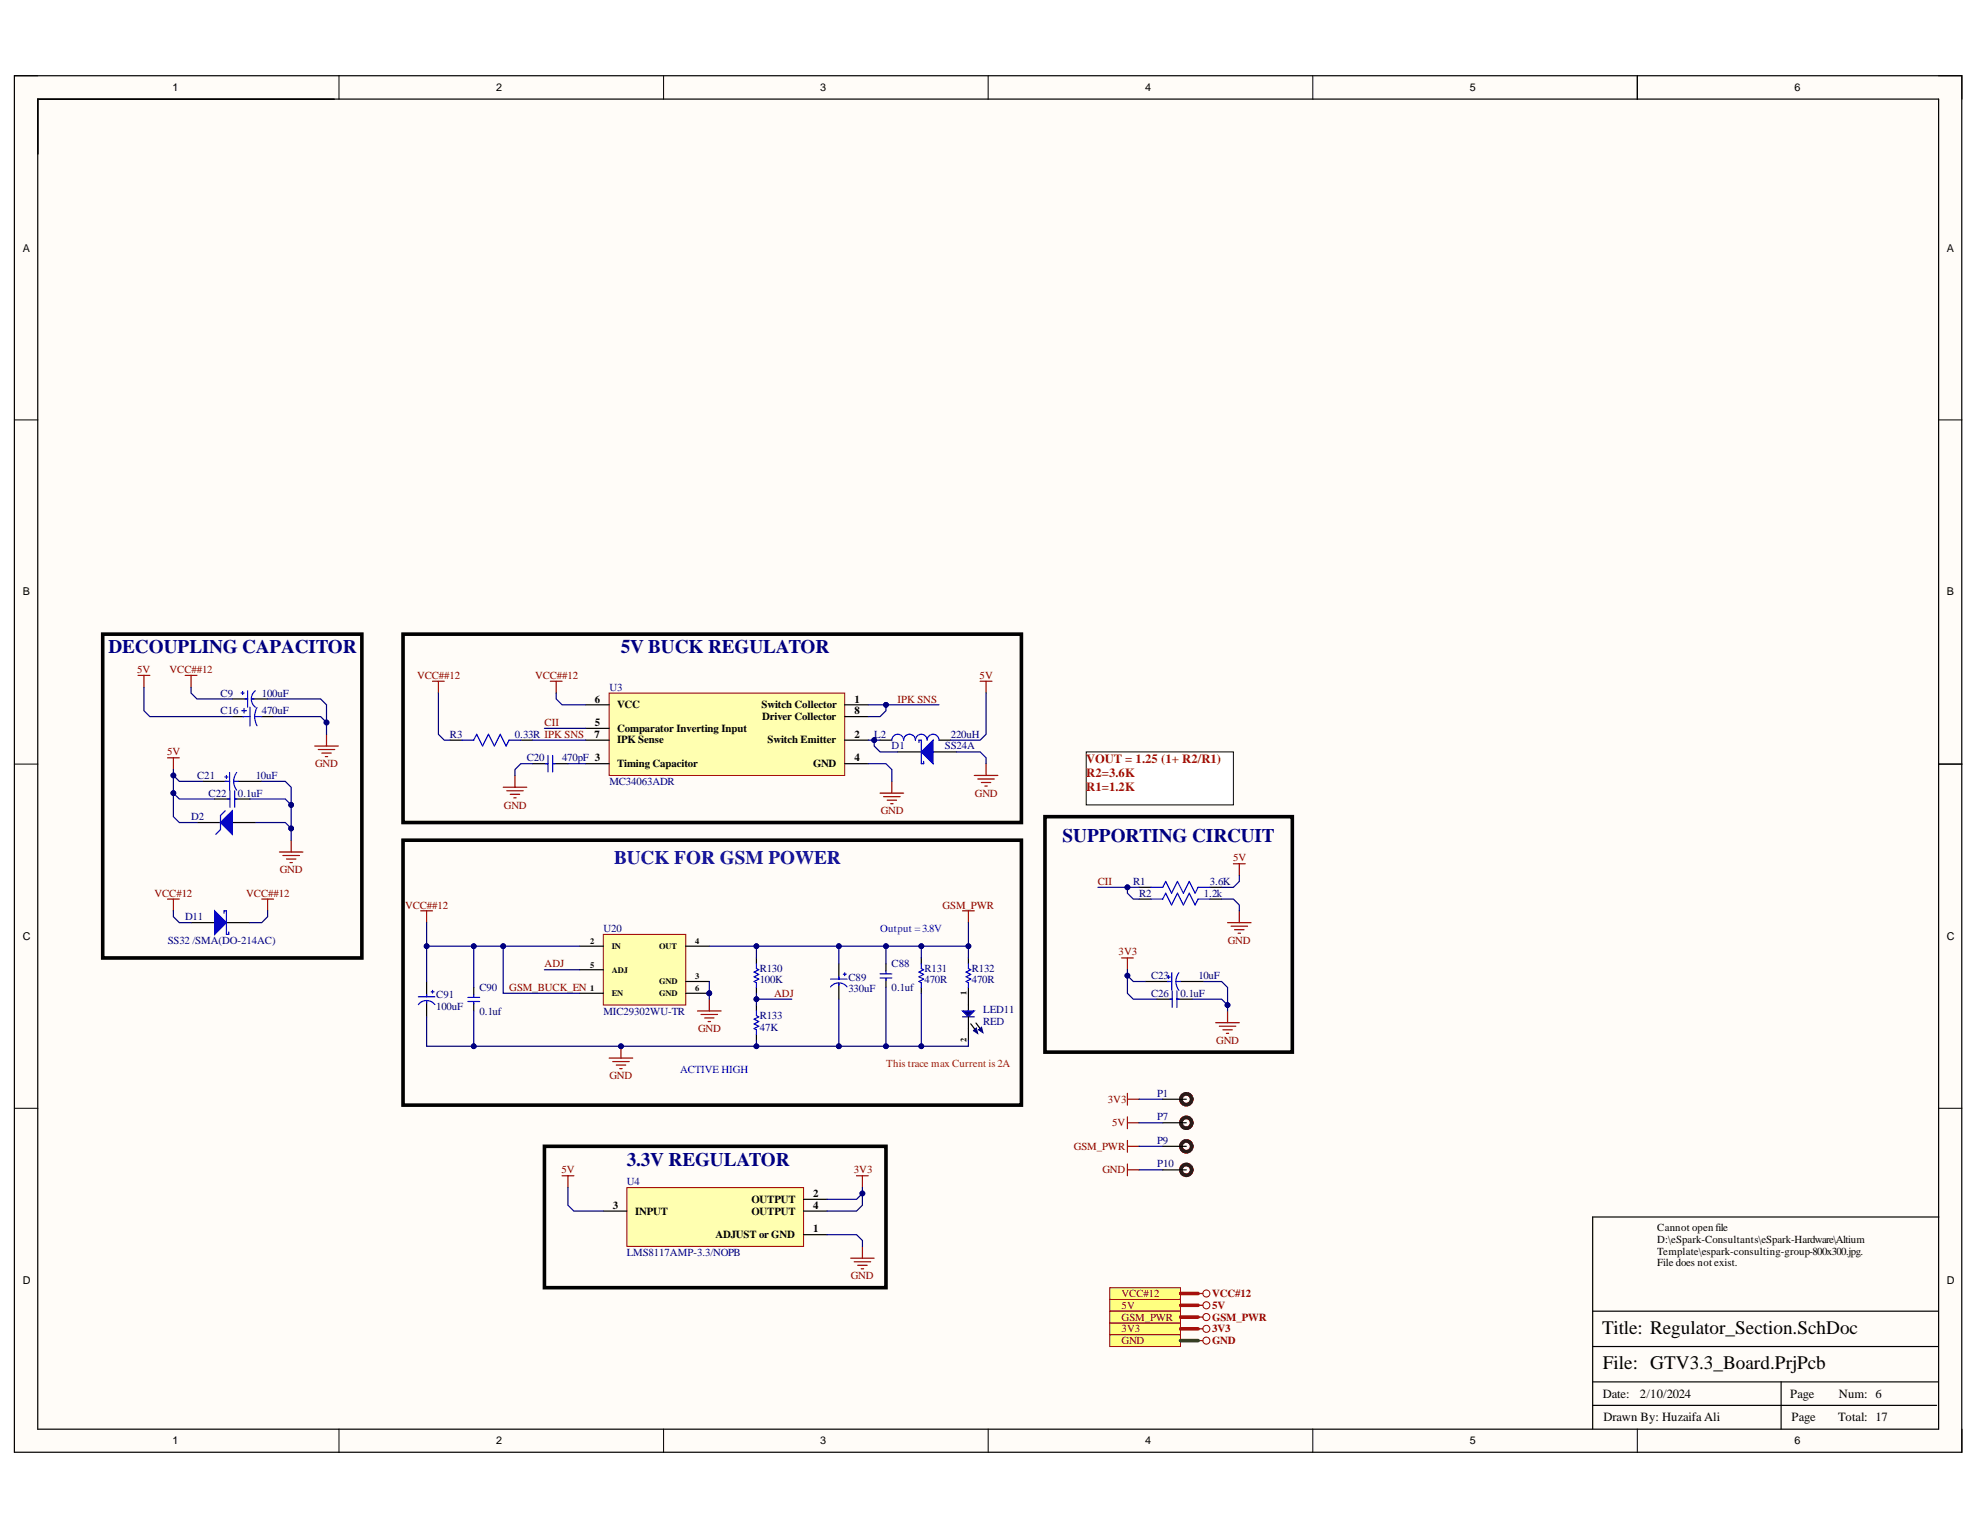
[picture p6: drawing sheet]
<svg xmlns="http://www.w3.org/2000/svg" width="279mm" height="216mm" viewBox="0 0 279 216" stroke-linecap="round" stroke-linejoin="round" font-family="sans-serif">
<g fill="#fffcf8">
<path d="M2 10.7h274.8v194.3h-274.8z" fill-rule="evenodd"/>
<path d="M5.4 14h268.1v187.6h-268.1z" fill-rule="evenodd"/>
</g>
<g fill="none" stroke="#000" stroke-width=".14">
<path d="M2 10.7h3.4M47.8 10.7v3.3M93.6 10.7v3.3M139.4 10.7v3.3M185.2 10.7v3.3M231 10.7v3.3M273.5 10.7h3.3v3.3M2 59.3h3.4M273.5 59.3h3.3M2 107.8h3.4M273.5 107.8h3.3M2 156.4h3.4"/>
<path d="M273.5 156.4h3.3M47.8 201.6v3.4M93.6 201.6v3.4M139.4 201.6v3.4M185.2 201.6v3.4M231 201.6v3.4M276.8 201.6v3.4"/>
</g>
<path d="M2 10.7h274.8v194.2h-274.8zM5.3 14h268.3v187.7h-268.3zM5.3 14h41.9M231 10.7v3.3M273.6 107.8h3.2M273.6 171.7h-48.9v29.9M224.7 198.3h48.6M224.7 195h48.7M224.7 190h48.7M224.7 185h48.7M251.3 195v6.6" fill="none" stroke="#000" stroke-width=".17"/>
<path d="M88.5 167.6h24.9v8.3h-24.9z" fill-rule="evenodd" fill="#ffffb0"/>
<path d="M88.5 167.6h24.9v8.3h-24.9z" fill="none" stroke="#800000" stroke-width=".14"/>
<path d="M27.8 116.1h3.3M32.8 116.1h3.3M85.1 170.9h3.4M113.4 169.2h3.3M113.4 170.9h3.3M113.4 174.2h3.3" fill="none" stroke="#000" stroke-width=".17"/>
<path d="M23.6 106.9h1.7M24.5 106.9v1.7M120 177.5h3.4M120.5 178.1h2.4M120.9 165.9h1.6M121 178.5h1.4M121.5 179h.4M121.7 165.9v1.7M121.7 175.9v1.6" fill="none" stroke="#800000" stroke-width=".17"/>
<path d="M31.1 116.1l1.7-1.7v3.3z" fill="#00f"/>
<path d="M31.1 116.1l1.7-1.7v3.3zM31.8 114.4l-.7 .7v2l-.6 .6M32.1 112.7h.3M32.4 111.6v2.3M33.1 111.6v2.3M33.1 112.7h.3M165.4 139.8v2.4M166.1 139.8v2.4M165.1 141h.3M166.1 141h.3" fill="none" stroke="#00f" stroke-width=".17"/>
<path d="M30.3 112.7h2.1M33.1 112.7h2.2M163.2 141h2.2M166.1 141h2.1" fill="none" stroke="#000" stroke-width=".17"/>
<path d="M41.1 118.6v1.6M39.4 120.2h3.4M39.9 120.7h2.4M40.4 121.2h1.4M40.9 121.7h.4M158.3 135.2h1.6M159.1 135.2v1.6M171.6 144.3h3.3M172.1 144.8h2.3M172.6 145.3h1.3M173.1 145.8h.3M173.2 142.7v1.6" fill="none" stroke="#800000" stroke-width=".17"/>
<path d="M156.6 181.7h10v1.7h-10z" fill-rule="evenodd" fill="#ffff80"/>
<path d="M156.6 181.7h10v1.7h-10z" fill="none" stroke="#800000" stroke-width=".14"/>
<path d="M156.6 183.4h10v1.6h-10z" fill-rule="evenodd" fill="#ffff80"/>
<g fill="none" stroke="#800000" stroke-width=".14">
<path d="M156.6 183.4h10v1.6h-10z"/>
<circle cx="170.2" cy="182.5" r=".5"/>
<circle cx="170.2" cy="184.2" r=".5"/>
</g>
<path d="M169.1 184.2h.6M169.1 182.5h.6" fill="none" stroke="#800000" stroke-width=".17"/>
<path d="M156.6 186.7h10v1.7h-10z" fill-rule="evenodd" fill="#ffff80"/>
<g fill="none" stroke="#800000" stroke-width=".14">
<path d="M156.6 186.7h10v1.7h-10z"/>
<circle cx="170.2" cy="187.5" r=".5"/>
</g>
<path d="M169.1 187.5h.6" fill="none" stroke="#800000" stroke-width=".17"/>
<path d="M156.6 188.4h10v1.6h-10z" fill-rule="evenodd" fill="#ffff80"/>
<g fill="none" stroke="#800000" stroke-width=".14">
<path d="M156.6 188.4h10v1.6h-10z"/>
<circle cx="170.2" cy="189.2" r=".5"/>
</g>
<g fill="none" stroke="#800000" stroke-width=".17">
<path d="M19.5 95.3h1.6M20.3 95.3v1.7M138.3 96.1h1.7M139.1 96.1v1.7M44.4 105.3h3.3M44.9 105.8h2.3M45.4 106.3h1.3M45.9 106.8h.3M46.1 103.6v1.7M71 111.1h3.3M71.5 111.6h2.3M72 112.1h1.3"/>
<path d="M72.5 112.6h.3M72.7 109.4v1.7M124.2 111.9h3.3M124.7 112.4h2.3M125.2 112.9h1.3M125.7 113.4h.3M125.8 110.3v1.6M137.5 109.4h3.3M138 109.9h2.3M138.5 110.4h1.3M139 110.9h.3M139.1 107.8v1.6"/>
<path d="M173.2 130.2h3.3M173.7 130.7h2.3M174 121.9h1.7M174.2 131.2h1.3M174.7 131.7h.4M174.9 121.9v1.7M174.9 128.5v1.7M169.1 189.2h.6"/>
</g>
<path d="M14.5 89.5h36.6v45.7h-36.6zM56.9 89.5h87.2v26.6h-87.2zM147.5 115.2h34.9v33.3h-34.9zM76.8 161.8h48.2v19.9h-48.2z" fill="none" stroke="#000" stroke-width=".51"/>
<path d="M86 97.8h33.2v11.6h-33.2z" fill-rule="evenodd" fill="#ffffb0"/>
<path d="M86 97.8h33.2v11.6h-33.2z" fill="none" stroke="#800000" stroke-width=".14"/>
<g fill="none" stroke="#000" stroke-width=".17">
<path d="M32.8 98.6h2.1M35.6 98.6h2.2M82.6 99.5h3.4M119.2 99.5h3.3M28.6 110.3h3.3M32.8 101.1h1.6M33.6 110.3h3.3M36.9 101.1h1.7M63.5 104.4h1.7M73.5 104.4h1.7M75.2 107.8h2.1M78 107.8h2.1"/>
<path d="M82.6 104.4h3.4M82.6 107.8h3.4M82.6 102.8h3.4M119.2 104.4h3.3M119.2 107.8h3.3M119.2 101.1h3.3M124.2 104.4h1.6M132.5 104.4h1.7M160.8 126.9h1.6M160.8 125.2h1.6M161.6 138.5h3.3M166.6 138.5h3.3"/>
<path d="M170.7 126.9h1.7M170.7 125.2h1.7"/>
</g>
<g fill="none" stroke="#00f" stroke-width=".17">
<path d="M34 97.8h.4M34.2 97.6v.4M34.4 100v.6M34.6 98.6h.3M34.9 97.5v2.3M35.3 99.8v2.6M35.5 98.6h.3M36 97.5a1.47 1.47 0 0 0 0 2.3M36.3 99.8l-.3 .7-.1 .6M31.7 109.6h.5M31.8 110.3h.6M31.9 109.4v.4"/>
<path d="M32.4 109v2.5M33 110.3h.6M33.4 109a2.07 2.07 0 0 0 0 2.5M34.1 100.3h.7M34.3 101.1h1M35.9 101.1l.1 .7 .3 .6M35.9 101.1h1M65.2 104.4h1.6l.5-.8 .8 1.7 .8-1.7 .9 1.7 .8-1.7 .8 1.7 .4-.9h1.7M77 107.8h.3M77.3 106.6v2.3M78 106.6v2.3M78 107.8h.3"/>
<path d="M125.8 104.4a.83 .83 0 0 1 .9-.8 .83 .83 0 0 1 .8 .8 .83 .83 0 0 1 .8-.8 .83 .83 0 0 1 .9 .8 .83 .83 0 0 1 .8-.8 .83 .83 0 0 1 .8 .8 .83 .83 0 0 1 .9-.8 .83 .83 0 0 1 .8 .8M162.4 126.9h1.7l.4-.9 .8 1.7 .9-1.7 .8 1.7 .8-1.7 .8 1.7 .5-.8h1.6M162.4 125.2h1.7l.4-.8 .8 1.6 .9-1.6 .8 1.6 .8-1.6 .8 1.6 .5-.8h1.6M164.7 137.9h.4M164.7 138.5h.7M164.9 137.7v.4M165.4 137.3v2.4M165.9 138.5h.7M166.4 137.3a2.07 2.07 0 0 0 0 2.5"/>
</g>
<path d="M26.1 95.3h1.7M27 95.3v1.7M61 96.1h1.7M61.9 96.1v1.7M77.7 96.1h1.6M78.5 96.1v1.7M159.1 154.3v1.6M159.1 155.1h1.7M79.3 165.9h1.7M80.1 165.9v1.7" fill="none" stroke="#800000" stroke-width=".17"/>
<path d="M153.3 106.1h20.7v7.5h-20.7z" fill-rule="evenodd" fill="#fff"/>
<path d="M153.3 106.1h20.7v7.5h-20.7z" fill="none" stroke="#000" stroke-width=".14"/>
<path d="M126.7 106.1h3.3M131.7 106.1h3.3" fill="none" stroke="#000" stroke-width=".17"/>
<path d="M130 106.1l1.7-1.7v3.4z" fill="#00f"/>
<path d="M129.7 104.8v-.4h.3v3.4h.3v-.4M130 106.1l1.7-1.7v3.4z" fill="none" stroke="#00f" stroke-width=".17"/>
<circle cx="167.4" cy="158.4" r=".76" fill="none" stroke="#5b0f00" stroke-width=".51"/>
<path d="M27 130.2h3.3M31.9 130.2h3.4M164.1 158.4h3.3" fill="none" stroke="#000" stroke-width=".17"/>
<path d="M23.6 126.9h1.7M24.5 126.9v1.6M36.9 126.9h1.7M37.8 126.9v1.6M159.1 157.6v1.7M159.1 158.4h1.7" fill="none" stroke="#800000" stroke-width=".17"/>
<path d="M30.3 128.5l1.6 1.7-1.6 1.7z" fill="#00f"/>
<path d="M30.3 128.5l1.6 1.7-1.6 1.7zM31.6 128.9v-.4h.3v3.4h.4v-.4" fill="none" stroke="#00f" stroke-width=".17"/>
<circle cx="100.1" cy="140.2" r=".33" fill="#000080"/>
<circle cx="100.1" cy="140.2" r=".33" fill="none" stroke="#000080" stroke-width=".14"/>
<path d="M85.1 131.9h11.7v9.9h-11.7z" fill-rule="evenodd" fill="#ffffb0"/>
<path d="M85.1 131.9h11.7v9.9h-11.7z" fill="none" stroke="#800000" stroke-width=".14"/>
<path d="M81.8 133.5h3.3M81.8 136.8h3.3M96.8 133.5h3.3M96.8 138.5h3.3M81.8 140.2h3.3M96.8 140.2h3.3" fill="none" stroke="#000" stroke-width=".17"/>
<circle cx="100.1" cy="140.2" r=".33" fill="#000080"/>
<circle cx="100.1" cy="140.2" r=".33" fill="none" stroke="#000080" stroke-width=".14"/>
<path d="M86 149.3h3.3M86.5 149.8h2.3M87 150.3h1.3M87.5 150.8h.3M87.6 147.6v1.7" fill="none" stroke="#800000" stroke-width=".17"/>
<circle cx="87.6" cy="147.6" r=".33" fill="#000080"/>
<circle cx="87.6" cy="147.6" r=".33" fill="none" stroke="#000080" stroke-width=".14"/>
<path d="M98.4 142.7h3.4M98.9 143.2h2.4M99.4 143.7h1.4M99.9 144.2h.4M100.1 141v1.7" fill="none" stroke="#800000" stroke-width=".17"/>
<path d="M136.7 140.2v2.5M136.7 145.1v1.7" fill="none" stroke="#000" stroke-width=".17"/>
<path d="M135.8 142.7h1.7l-.8 .8z" fill="#0c0087"/>
<path d="M135.8 142.7h1.7l-.8 .8z" fill="none" stroke="#00f" stroke-width=".17"/>
<path d="M135.8 143.5h1.7" fill="none" stroke="#11037f" stroke-width=".17"/>
<path d="M136.7 143.5v1.6M137.7 144.4l.6 .7" fill="none" stroke="#000" stroke-width=".17"/>
<path d="M138.1 145.3l.4-.4 .2 .8-.6-.4 .2-.2z" fill-rule="evenodd" fill="#0c0087"/>
<path d="M138.1 145.3l.4-.4 .2 .8-.6-.4 .2-.2z" fill="none" stroke="#0c0087" stroke-width=".14"/>
<path d="M137 144.5l.6 .8" fill="none" stroke="#000" stroke-width=".17"/>
<path d="M137.6 145.3l-.2 .2 .4-.4 .2 .7-.6-.3z" fill-rule="evenodd" fill="#0c0087"/>
<path d="M137.6 145.3l-.2 .2 .4-.4 .2 .7-.6-.3z" fill="none" stroke="#0c0087" stroke-width=".14"/>
<path d="M59.4 128.5h1.6M60.2 128.5v1.7M135.8 128.5h1.7M136.7 128.5v1.7" fill="none" stroke="#800000" stroke-width=".17"/>
<path d="M56.9 118.6h87.2v37.3h-87.2z" fill="none" stroke="#000" stroke-width=".51"/>
<g fill="none" stroke="#000" stroke-width=".17">
<path d="M60.2 138.5v2.2M66.8 139.3v1M106.7 135.2v.8M106.7 139.3v.9M118.4 136v2.2M118.4 138.8v2.2M125 136v1M125 138.3v1M130 135.2v.8M130 139.3v.9M136.7 135.2v.8M136.7 139.3v.9"/>
<path d="M60.2 141.3v2.2M66.8 141.6v1.1M106.7 141.8v.9M106.7 146v.8"/>
</g>
<g fill="none" stroke="#00f" stroke-width=".17">
<path d="M60.8 140h.4M61 139.7v.5M106.7 136v.7l.4 .1-.7 .4 .7 .3-.7 .3 .7 .4-.7 .3 .3 .2v.6M117.2 138.2h2.3M118.4 137.8v.4M118.4 138.7v.4M119 137.5h.4M119.2 137.3v.4M119.5 139.3a1.47 1.47 0 0 0-2.3 0M124.2 138h1.6M124.2 137.4h1.6M125 137v.3"/>
<path d="M125 138v.3M130 136v.7l.3 .1-.6 .4 .6 .3-.6 .3 .6 .4-.6 .3 .3 .2v.6M136.7 136v.7l.3 .1-.7 .4 .7 .3-.7 .3 .7 .4-.7 .3 .4 .2v.6M59 140.7h2.4M60.2 140.3v.4M60.2 141.2v.4M61.4 141.8a1.47 1.47 0 0 0-2.4 0M66 141.3h1.7M66 140.7h1.7M66.8 140.3v.4M66.8 141.3v.4M106.7 142.7v.6l.4 .2-.7 .3 .7 .4-.7 .3 .7 .3-.7 .3 .3 .2v.7"/>
</g>
<path d="M156.6 185h10v1.7h-10z" fill-rule="evenodd" fill="#ffff80"/>
<g fill="none" stroke="#800000" stroke-width=".14">
<path d="M156.6 185h10v1.7h-10z"/>
<circle cx="170.2" cy="185.9" r=".5"/>
</g>
<path d="M159.1 160.9v1.7M159.1 164.3v1.6M159.1 161.8h1.7M159.1 165.1h1.7M169.1 185.9h.6" fill="none" stroke="#800000" stroke-width=".17"/>
<path d="M166.6 189.2h2.5" fill="none" stroke="#274e13" stroke-width=".51"/>
<path d="M166.6 187.5h2.5M166.6 184.2h2.5M166.6 182.5h2.5" fill="none" stroke="#f00" stroke-width=".51"/>
<path d="M24.5 111.9v3.3l.8 .9h2.5" fill="none" stroke="#000080" stroke-width=".17"/>
<circle cx="24.5" cy="111.9" r=".33" fill="#000080"/>
<circle cx="24.5" cy="111.9" r=".33" fill="none" stroke="#000080" stroke-width=".14"/>
<path d="M24.5 109.4v2.5l.8 .8h5" fill="none" stroke="#000080" stroke-width=".17"/>
<circle cx="24.5" cy="111.9" r=".33" fill="#000080"/>
<circle cx="24.5" cy="111.9" r=".33" fill="none" stroke="#000080" stroke-width=".14"/>
<circle cx="24.5" cy="109.4" r=".33" fill="#000080"/>
<circle cx="24.5" cy="109.4" r=".33" fill="none" stroke="#000080" stroke-width=".14"/>
<path d="M24.5 108.6v.8l.8 .9h3.3" fill="none" stroke="#000080" stroke-width=".17"/>
<circle cx="24.5" cy="109.4" r=".33" fill="#000080"/>
<circle cx="24.5" cy="109.4" r=".33" fill="none" stroke="#000080" stroke-width=".14"/>
<path d="M35.3 112.7h5l.8 .9v3.3" fill="none" stroke="#000080" stroke-width=".17"/>
<circle cx="41.1" cy="113.6" r=".33" fill="#000080"/>
<circle cx="41.1" cy="113.6" r=".33" fill="none" stroke="#000080" stroke-width=".14"/>
<circle cx="41.1" cy="116.9" r=".33" fill="#000080"/>
<circle cx="41.1" cy="116.9" r=".33" fill="none" stroke="#000080" stroke-width=".14"/>
<path d="M36.9 110.3h3.4l.8 .8v2.5" fill="none" stroke="#000080" stroke-width=".17"/>
<circle cx="41.1" cy="113.6" r=".33" fill="#000080"/>
<circle cx="41.1" cy="113.6" r=".33" fill="none" stroke="#000080" stroke-width=".14"/>
<path d="M36.1 116.1h4.2l.8 .8v1.7" fill="none" stroke="#000080" stroke-width=".17"/>
<circle cx="41.1" cy="116.9" r=".33" fill="#000080"/>
<circle cx="41.1" cy="116.9" r=".33" fill="none" stroke="#000080" stroke-width=".14"/>
<path d="M80.1 167.6v2.5l.9 .8h4.1M116.7 174.2h4.2l.8 .9v.8M121.7 167.6v2.5l-.8 .8h-4.2" fill="none" stroke="#000080" stroke-width=".17"/>
<circle cx="121.7" cy="168.4" r=".33" fill="#000080"/>
<circle cx="121.7" cy="168.4" r=".33" fill="none" stroke="#000080" stroke-width=".14"/>
<path d="M121.7 168.4l-.8 .8h-4.2" fill="none" stroke="#000080" stroke-width=".17"/>
<circle cx="121.7" cy="168.4" r=".33" fill="#000080"/>
<circle cx="121.7" cy="168.4" r=".33" fill="none" stroke="#000080" stroke-width=".14"/>
<path d="M159.1 137.7v2.5l.8 .8h3.3" fill="none" stroke="#000080" stroke-width=".17"/>
<circle cx="159.1" cy="137.7" r=".33" fill="#000080"/>
<circle cx="159.1" cy="137.7" r=".33" fill="none" stroke="#000080" stroke-width=".14"/>
<path d="M159.1 136.8v.9l.8 .8h1.7" fill="none" stroke="#000080" stroke-width=".17"/>
<circle cx="159.1" cy="137.7" r=".33" fill="#000080"/>
<circle cx="159.1" cy="137.7" r=".33" fill="none" stroke="#000080" stroke-width=".14"/>
<path d="M168.2 141h4.2l.8 .8" fill="none" stroke="#000080" stroke-width=".17"/>
<circle cx="173.2" cy="141.8" r=".33" fill="#000080"/>
<circle cx="173.2" cy="141.8" r=".33" fill="none" stroke="#000080" stroke-width=".14"/>
<path d="M169.9 138.5h2.5l.8 .8v3.4" fill="none" stroke="#000080" stroke-width=".17"/>
<circle cx="173.2" cy="141.8" r=".33" fill="#000080"/>
<circle cx="173.2" cy="141.8" r=".33" fill="none" stroke="#000080" stroke-width=".14"/>
<path d="M61.9 97.8v5.8l.8 .8h.8M78.5 97.8v.8l.8 .9h3.3M75.2 107.8h-1.7l-.8 .8v.8M75.2 104.4h7.4M76.8 102.8h5.8M80.1 107.8h2.5M122.5 107.8h2.5l.8 .8v1.7M122.5 104.4h1.7" fill="none" stroke="#000080" stroke-width=".17"/>
<circle cx="123.4" cy="104.4" r=".33" fill="#000080"/>
<circle cx="123.4" cy="104.4" r=".33" fill="none" stroke="#000080" stroke-width=".14"/>
<path d="M125 99.5v.8l-.8 .8h-1.7" fill="none" stroke="#000080" stroke-width=".17"/>
<circle cx="125" cy="99.5" r=".33" fill="#000080"/>
<circle cx="125" cy="99.5" r=".33" fill="none" stroke="#000080" stroke-width=".14"/>
<path d="M122.5 99.5h10" fill="none" stroke="#000080" stroke-width=".17"/>
<circle cx="125" cy="99.5" r=".33" fill="#000080"/>
<circle cx="125" cy="99.5" r=".33" fill="none" stroke="#000080" stroke-width=".14"/>
<path d="M123.4 104.4v.9l.8 .8h2.5" fill="none" stroke="#000080" stroke-width=".17"/>
<circle cx="123.4" cy="104.4" r=".33" fill="#000080"/>
<circle cx="123.4" cy="104.4" r=".33" fill="none" stroke="#000080" stroke-width=".14"/>
<path d="M139.1 97.8v5.8l-.8 .8h-4.1M135 106.1h3.3l.8 .8v.9M154.9 125.2h5.9" fill="none" stroke="#000080" stroke-width=".17"/>
<circle cx="159.1" cy="125.2" r=".33" fill="#000080"/>
<circle cx="159.1" cy="125.2" r=".33" fill="none" stroke="#000080" stroke-width=".14"/>
<path d="M159.1 125.2v.8l.8 .9h.9" fill="none" stroke="#000080" stroke-width=".17"/>
<circle cx="159.1" cy="125.2" r=".33" fill="#000080"/>
<circle cx="159.1" cy="125.2" r=".33" fill="none" stroke="#000080" stroke-width=".14"/>
<path d="M20.3 97v3.3l.8 .8h11.7M27 97v.8l.8 .8h5M38.6 101.1h6.6l.9 .8M172.4 126.9h1.6l.9 .8v.8M174.9 123.6v.8l-.9 .8h-1.6" fill="none" stroke="#000080" stroke-width=".17"/>
<circle cx="46.1" cy="101.9" r=".33" fill="#000080"/>
<circle cx="46.1" cy="101.9" r=".33" fill="none" stroke="#000080" stroke-width=".14"/>
<path d="M37.8 98.6h7.4l.9 .9v4.1" fill="none" stroke="#000080" stroke-width=".17"/>
<circle cx="46.1" cy="101.9" r=".33" fill="#000080"/>
<circle cx="46.1" cy="101.9" r=".33" fill="none" stroke="#000080" stroke-width=".14"/>
<path d="M24.5 128.5v.9l.8 .8h1.7M37.8 128.5v.9l-.9 .8h-1.6M76.8 136.8h5M100.1 133.5h6.6v1.7M160.8 155.1h3.3M160.8 158.4h3.3" fill="none" stroke="#000080" stroke-width=".17"/>
<circle cx="106.7" cy="133.5" r=".33" fill="#000080"/>
<circle cx="106.7" cy="133.5" r=".33" fill="none" stroke="#000080" stroke-width=".14"/>
<path d="M106.7 141h5" fill="none" stroke="#000080" stroke-width=".17"/>
<circle cx="106.7" cy="141" r=".33" fill="#000080"/>
<circle cx="106.7" cy="141" r=".33" fill="none" stroke="#000080" stroke-width=".14"/>
<path d="M100.1 138.5v2.5" fill="none" stroke="#000080" stroke-width=".17"/>
<circle cx="100.1" cy="140.2" r=".33" fill="#000080"/>
<circle cx="100.1" cy="140.2" r=".33" fill="none" stroke="#000080" stroke-width=".14"/>
<path d="M118.4 141v6.6" fill="none" stroke="#000080" stroke-width=".17"/>
<circle cx="118.4" cy="147.6" r=".33" fill="#000080"/>
<circle cx="118.4" cy="147.6" r=".33" fill="none" stroke="#000080" stroke-width=".14"/>
<path d="M136.7 146.8v.8h-6.7" fill="none" stroke="#000080" stroke-width=".17"/>
<circle cx="130" cy="147.6" r=".33" fill="#000080"/>
<circle cx="130" cy="147.6" r=".33" fill="none" stroke="#000080" stroke-width=".14"/>
<path d="M106.7 133.5h23.3v1.7" fill="none" stroke="#000080" stroke-width=".17"/>
<circle cx="106.7" cy="133.5" r=".33" fill="#000080"/>
<circle cx="106.7" cy="133.5" r=".33" fill="none" stroke="#000080" stroke-width=".14"/>
<circle cx="118.4" cy="133.5" r=".33" fill="#000080"/>
<circle cx="118.4" cy="133.5" r=".33" fill="none" stroke="#000080" stroke-width=".14"/>
<circle cx="125" cy="133.5" r=".33" fill="#000080"/>
<circle cx="125" cy="133.5" r=".33" fill="none" stroke="#000080" stroke-width=".14"/>
<circle cx="130" cy="133.5" r=".33" fill="#000080"/>
<circle cx="130" cy="133.5" r=".33" fill="none" stroke="#000080" stroke-width=".14"/>
<path d="M106.7 140.2v1.6" fill="none" stroke="#000080" stroke-width=".17"/>
<circle cx="106.7" cy="141" r=".33" fill="#000080"/>
<circle cx="106.7" cy="141" r=".33" fill="none" stroke="#000080" stroke-width=".14"/>
<path d="M106.7 146.8v.8" fill="none" stroke="#000080" stroke-width=".17"/>
<circle cx="106.7" cy="147.6" r=".33" fill="#000080"/>
<circle cx="106.7" cy="147.6" r=".33" fill="none" stroke="#000080" stroke-width=".14"/>
<path d="M60.2 130.2v3.3" fill="none" stroke="#000080" stroke-width=".17"/>
<circle cx="60.2" cy="133.5" r=".33" fill="#000080"/>
<circle cx="60.2" cy="133.5" r=".33" fill="none" stroke="#000080" stroke-width=".14"/>
<path d="M136.7 130.2v3.3" fill="none" stroke="#000080" stroke-width=".17"/>
<circle cx="136.7" cy="133.5" r=".33" fill="#000080"/>
<circle cx="136.7" cy="133.5" r=".33" fill="none" stroke="#000080" stroke-width=".14"/>
<path d="M71 133.5v6.7h10.8" fill="none" stroke="#000080" stroke-width=".17"/>
<circle cx="71" cy="133.5" r=".33" fill="#000080"/>
<circle cx="71" cy="133.5" r=".33" fill="none" stroke="#000080" stroke-width=".14"/>
<path d="M118.4 133.5v2.5" fill="none" stroke="#000080" stroke-width=".17"/>
<circle cx="118.4" cy="133.5" r=".33" fill="#000080"/>
<circle cx="118.4" cy="133.5" r=".33" fill="none" stroke="#000080" stroke-width=".14"/>
<path d="M66.8 133.5v5.8" fill="none" stroke="#000080" stroke-width=".17"/>
<circle cx="66.8" cy="133.5" r=".33" fill="#000080"/>
<circle cx="66.8" cy="133.5" r=".33" fill="none" stroke="#000080" stroke-width=".14"/>
<path d="M66.8 142.7v4.9" fill="none" stroke="#000080" stroke-width=".17"/>
<circle cx="66.8" cy="147.6" r=".33" fill="#000080"/>
<circle cx="66.8" cy="147.6" r=".33" fill="none" stroke="#000080" stroke-width=".14"/>
<path d="M125 133.5v2.5" fill="none" stroke="#000080" stroke-width=".17"/>
<circle cx="125" cy="133.5" r=".33" fill="#000080"/>
<circle cx="125" cy="133.5" r=".33" fill="none" stroke="#000080" stroke-width=".14"/>
<path d="M125 139.3v8.3" fill="none" stroke="#000080" stroke-width=".17"/>
<circle cx="125" cy="147.6" r=".33" fill="#000080"/>
<circle cx="125" cy="147.6" r=".33" fill="none" stroke="#000080" stroke-width=".14"/>
<path d="M130 133.5h6.7v1.7" fill="none" stroke="#000080" stroke-width=".17"/>
<circle cx="130" cy="133.5" r=".33" fill="#000080"/>
<circle cx="130" cy="133.5" r=".33" fill="none" stroke="#000080" stroke-width=".14"/>
<circle cx="136.7" cy="133.5" r=".33" fill="#000080"/>
<circle cx="136.7" cy="133.5" r=".33" fill="none" stroke="#000080" stroke-width=".14"/>
<path d="M166.6 185.9h2.5" fill="none" stroke="#f00" stroke-width=".51"/>
<path d="M130 140.2v7.4h-69.8v-4.1" fill="none" stroke="#000080" stroke-width=".17"/>
<circle cx="66.8" cy="147.6" r=".33" fill="#000080"/>
<circle cx="66.8" cy="147.6" r=".33" fill="none" stroke="#000080" stroke-width=".14"/>
<circle cx="87.6" cy="147.6" r=".33" fill="#000080"/>
<circle cx="87.6" cy="147.6" r=".33" fill="none" stroke="#000080" stroke-width=".14"/>
<circle cx="106.7" cy="147.6" r=".33" fill="#000080"/>
<circle cx="106.7" cy="147.6" r=".33" fill="none" stroke="#000080" stroke-width=".14"/>
<circle cx="118.4" cy="147.6" r=".33" fill="#000080"/>
<circle cx="118.4" cy="147.6" r=".33" fill="none" stroke="#000080" stroke-width=".14"/>
<circle cx="125" cy="147.6" r=".33" fill="#000080"/>
<circle cx="125" cy="147.6" r=".33" fill="none" stroke="#000080" stroke-width=".14"/>
<circle cx="130" cy="147.6" r=".33" fill="#000080"/>
<circle cx="130" cy="147.6" r=".33" fill="none" stroke="#000080" stroke-width=".14"/>
<path d="M81.8 133.5h-21.6v5" fill="none" stroke="#000080" stroke-width=".17"/>
<circle cx="60.2" cy="133.5" r=".33" fill="#000080"/>
<circle cx="60.2" cy="133.5" r=".33" fill="none" stroke="#000080" stroke-width=".14"/>
<circle cx="66.8" cy="133.5" r=".33" fill="#000080"/>
<circle cx="66.8" cy="133.5" r=".33" fill="none" stroke="#000080" stroke-width=".14"/>
<circle cx="71" cy="133.5" r=".33" fill="#000080"/>
<circle cx="71" cy="133.5" r=".33" fill="none" stroke="#000080" stroke-width=".14"/>
<path d="M160.8 161.8h3.3M160.8 165.1h3.3" fill="none" stroke="#000080" stroke-width=".17"/>
<g fill="none" stroke="#5b0f00" stroke-width=".51">
<circle cx="167.4" cy="155.1" r=".76"/>
<circle cx="167.4" cy="161.8" r=".76"/>
<circle cx="167.4" cy="165.1" r=".76"/>
</g>
<path d="M164.1 155.1h3.3M164.1 161.8h3.3M164.1 165.1h3.3" fill="none" stroke="#000" stroke-width=".17"/>
<g font-size="2.7" fill="#000080">
<text x="15.3" y="92.2">DECOUPLING CAPACITOR</text>
<text x="87.6" y="92.2">5V BUCK REGULATOR</text>
<text x="149.9" y="118.7">SUPPORTING CIRCUIT</text>
<text x="88.4" y="164.5">3.3V REGULATOR</text>
</g>
<text font-size="2.7" fill="#0b0b8e" x="86.7" y="122">BUCK FOR GSM POWER</text>
<g font-size="2.7">
<text x="226.1" y="188.2">Title: Regulator_Section.SchDoc</text>
<text x="226.2" y="193.2">File: GTV3.3_Board.PrjPcb</text>
</g>
<g font-size="1.8" fill="#f00">
<text x="153.3" y="107.7">VOUT = 1.25 (1+ R2/R1)</text>
<text x="153.3" y="109.7">R2=3.6K</text>
<text x="153.3" y="111.6">R1=1.2K</text>
</g>
<g font-size="1.8">
<text x="226.2" y="197.3">Date:</text>
<text x="231.4" y="197.3">2/10/2024</text>
<text x="252.6" y="197.3">Page</text>
<text x="259.5" y="197.3">Num: 6</text>
<text x="226.3" y="200.6">Drawn By: Huzaifa Ali</text>
<text x="252.8" y="200.6">Page</text>
<text x="259.4" y="200.6">Total: 17</text>
</g>
<g font-size="1.5">
<text x="24.4" y="12.8">1</text>
<text x="70" y="12.8">2</text>
<text x="115.7" y="12.8">3</text>
<text x="161.6" y="12.8">4</text>
<text x="207.4" y="12.8">5</text>
<text x="253.2" y="12.8">6</text>
<text x="3.2" y="35.5">A</text>
<text x="274.7" y="35.5">A</text>
<text x="3.2" y="84">B</text>
<text x="274.7" y="84">B</text>
<text x="84" y="99.1">6</text>
<text x="87.1" y="99.9">VCC</text>
<text x="107.5" y="99.9">Switch Collector</text>
<text x="107.5" y="101.6">Driver Collector</text>
<text x="120.6" y="99.1">1</text>
<text x="120.6" y="100.7">8</text>
<text x="83.9" y="104.1">7</text>
<text x="84" y="102.4">5</text>
<text x="87.1" y="103.3">Comparator Inverting Input</text>
<text x="87.1" y="104.9">IPK Sense</text>
<text x="108.3" y="104.9">Switch Emitter</text>
<text x="120.6" y="104.1">2</text>
<text x="120.6" y="107.4">4</text>
<text x="87.1" y="108.3">Timing Capacitor</text>
<text x="114.7" y="108.3">GND</text>
<text x="3.2" y="132.6">C</text>
<text x="274.7" y="132.6">C</text>
<text x="86.5" y="170.6">3</text>
<text x="89.6" y="171.4">INPUT</text>
<text x="106" y="169.7">OUTPUT</text>
<text x="106" y="171.4">OUTPUT</text>
<text x="114.7" y="173.9">1</text>
<text x="114.7" y="168.9">2</text>
<text x="114.7" y="170.6">4</text>
<text x="233.9" y="173.7">Cannot open file</text>
<text x="101" y="174.7">ADJUST or GND</text>
<text x="233.9" y="175.4">D:\eSpark-Consultants\eSpark-Hardware\Altium</text>
<text x="233.9" y="177.1">Template\espark-consulting-group-800x300.jpg.</text>
<text x="233.9" y="178.7">File does not exist.</text>
<text x="3.2" y="181.1">D</text>
<text x="274.7" y="181.1">D</text>
<text x="24.4" y="203.8">1</text>
<text x="70" y="203.8">2</text>
<text x="115.7" y="203.8">3</text>
<text x="161.6" y="203.8">4</text>
<text x="207.4" y="203.8">5</text>
<text x="253.2" y="203.8">6</text>
</g>
<g font-size="1.5" fill="#800000">
<text x="19.4" y="94.9">5V</text>
<text x="23.9" y="94.9">VCC##12</text>
<text x="58.8" y="95.8">VCC##12</text>
<text x="75.5" y="95.8">VCC##12</text>
<text x="138.2" y="95.8">5V</text>
<text x="126.7" y="99.1">IPK SNS</text>
<text x="23.6" y="106.6">5V</text>
<text x="76.9" y="102.4">CII</text>
<text x="44.5" y="108.3">GND</text>
<text x="137.6" y="112.4">GND</text>
<text x="71.1" y="114.1">GND</text>
<text x="124.3" y="114.9">GND</text>
<text x="39.5" y="123.2">GND</text>
<text x="154.9" y="124.8">CII</text>
<text x="174" y="121.5">5V</text>
<text x="21.8" y="126.5">VCC#12</text>
<text x="34.8" y="126.5">VCC##12</text>
<text x="57.2" y="128.2">VCC##12</text>
<text x="133" y="128.2">GSM_PWR</text>
<text x="76.9" y="136.5">ADJ</text>
<text x="157.9" y="134.8">3V3</text>
<text x="173.2" y="133.2">GND</text>
<text x="71.9" y="139.8">GSM_BUCK_EN</text>
<text x="109.2" y="140.6">ADJ</text>
<text x="98.5" y="145.6">GND</text>
<text x="171.6" y="147.3">GND</text>
<text x="86" y="152.3">GND</text>
<text x="156.3" y="155.6">3V3</text>
<text x="156.9" y="158.9">5V</text>
<text x="79.2" y="165.6">5V</text>
<text x="120.5" y="165.6">3V3</text>
<text x="151.5" y="162.3">GSM_PWR</text>
<text x="155.6" y="165.6">GND</text>
<text x="120.1" y="180.5">GND</text>
<text x="158.3" y="183">VCC#12</text>
<text x="158.3" y="184.7">5V</text>
<text x="171" y="184.7">5V</text>
<text x="171" y="183">VCC#12</text>
<text x="158.3" y="188">3V3</text>
<text x="158.3" y="189.7">GND</text>
<text x="158.3" y="186.4">GSM_PWR</text>
<text x="171" y="188">3V3</text>
<text x="171" y="189.7">GND</text>
<text x="171" y="186.4">GSM_PWR</text>
</g>
<g font-size="1.5" fill="#000080">
<text x="31.1" y="98.3">C9</text>
<text x="31.1" y="100.7">C16</text>
<text x="36.9" y="98.3">100uF</text>
<text x="36.9" y="100.7">470uF</text>
<text x="86" y="97.4">U3</text>
<text x="63.5" y="104.1">R3</text>
<text x="72.6" y="104.1">0.33R IPK SNS</text>
<text x="74.3" y="107.4">C20</text>
<text x="79.3" y="107.4">470pF 3</text>
<text x="123.4" y="104.1">L2</text>
<text x="125.8" y="105.7">D1</text>
<text x="133.3" y="105.7">SS24A</text>
<text x="134.2" y="104.1">220uH</text>
<text x="27.8" y="109.9">C21</text>
<text x="29.4" y="112.4">C22</text>
<text x="33.6" y="112.4">0.1uF</text>
<text x="36.1" y="109.9">10uF</text>
<text x="86" y="110.7">MC34063ADR</text>
<text x="27" y="115.7">D2</text>
<text x="159.9" y="124.8">R1</text>
<text x="170.7" y="124.8">3.6K</text>
<text x="26.1" y="129.8">D11</text>
<text x="85.1" y="131.5">U20</text>
<text x="160.7" y="126.5">R2</text>
<text x="169.9" y="126.5">1.2k</text>
<text x="23.7" y="133.2">SS32 /SMA(DO-214AC)</text>
<text x="107.2" y="137.2">R130</text>
<text x="125.8" y="136.5">C88</text>
<text x="130.5" y="137.2">R131</text>
<text x="137.1" y="137.2">R132</text>
<text x="61.6" y="140.9">C91</text>
<text x="61.6" y="142.6">100uF</text>
<text x="67.6" y="139.8">C90</text>
<text x="67.6" y="143.2">0.1uf</text>
<text x="85.1" y="143.2">MIC29302WU-TR</text>
<text x="107.2" y="138.8">100K</text>
<text x="107.2" y="143.8">R133</text>
<text x="119.7" y="138.4">C89</text>
<text x="119.7" y="140">330uF</text>
<text x="125.8" y="139.8">0.1uf</text>
<text x="130.5" y="138.8">470R</text>
<text x="137.1" y="138.8">470R</text>
<text x="138.7" y="143">LED11</text>
<text x="162.4" y="140.6">C26</text>
<text x="162.4" y="138.2">C23</text>
<text x="166.6" y="140.6">0.1uF</text>
<text x="169.1" y="138.2">10uF</text>
<text x="107.2" y="145.5">47K</text>
<text x="138.7" y="144.6">RED</text>
<text x="163.3" y="154.8">P1</text>
<text x="163.3" y="158.1">P7</text>
<text x="163.3" y="161.4">P9</text>
<text x="88.4" y="167.3">U4</text>
<text x="163.3" y="164.7">P10</text>
<text x="88.4" y="177.2">LMS8117AMP-3.3/NOPB</text>
</g>
<g font-size="1.5" fill="#00f">
<text x="124.2" y="131.5">Output =3.8V</text>
<text x="96" y="151.5">ACTIVE HIGH</text>
</g>
<text font-size="1.5" fill="#f00" x="125" y="150.6">This trace max Current is 2A</text>
<g font-size="1.2">
<text x="83.3" y="133.2">2</text>
<text x="83.3" y="136.6">5</text>
<text x="86.3" y="133.9">IN</text>
<text x="86.3" y="137.3">ADJ</text>
<text x="93" y="133.9">OUT</text>
<text x="98.1" y="133.2">4</text>
<text x="83.3" y="139.9">1</text>
<text x="86.3" y="140.6">EN</text>
<text x="93" y="138.9">GND</text>
<text x="93" y="140.6">GND</text>
<text x="98.1" y="138.2">3</text>
<text x="98.1" y="139.9">6</text>
<text x="136.4" y="140.5" transform="rotate(-90 136.4 140.5)">1</text>
<text x="136.4" y="147" transform="rotate(-90 136.4 147)">2</text>
</g>
</svg>
